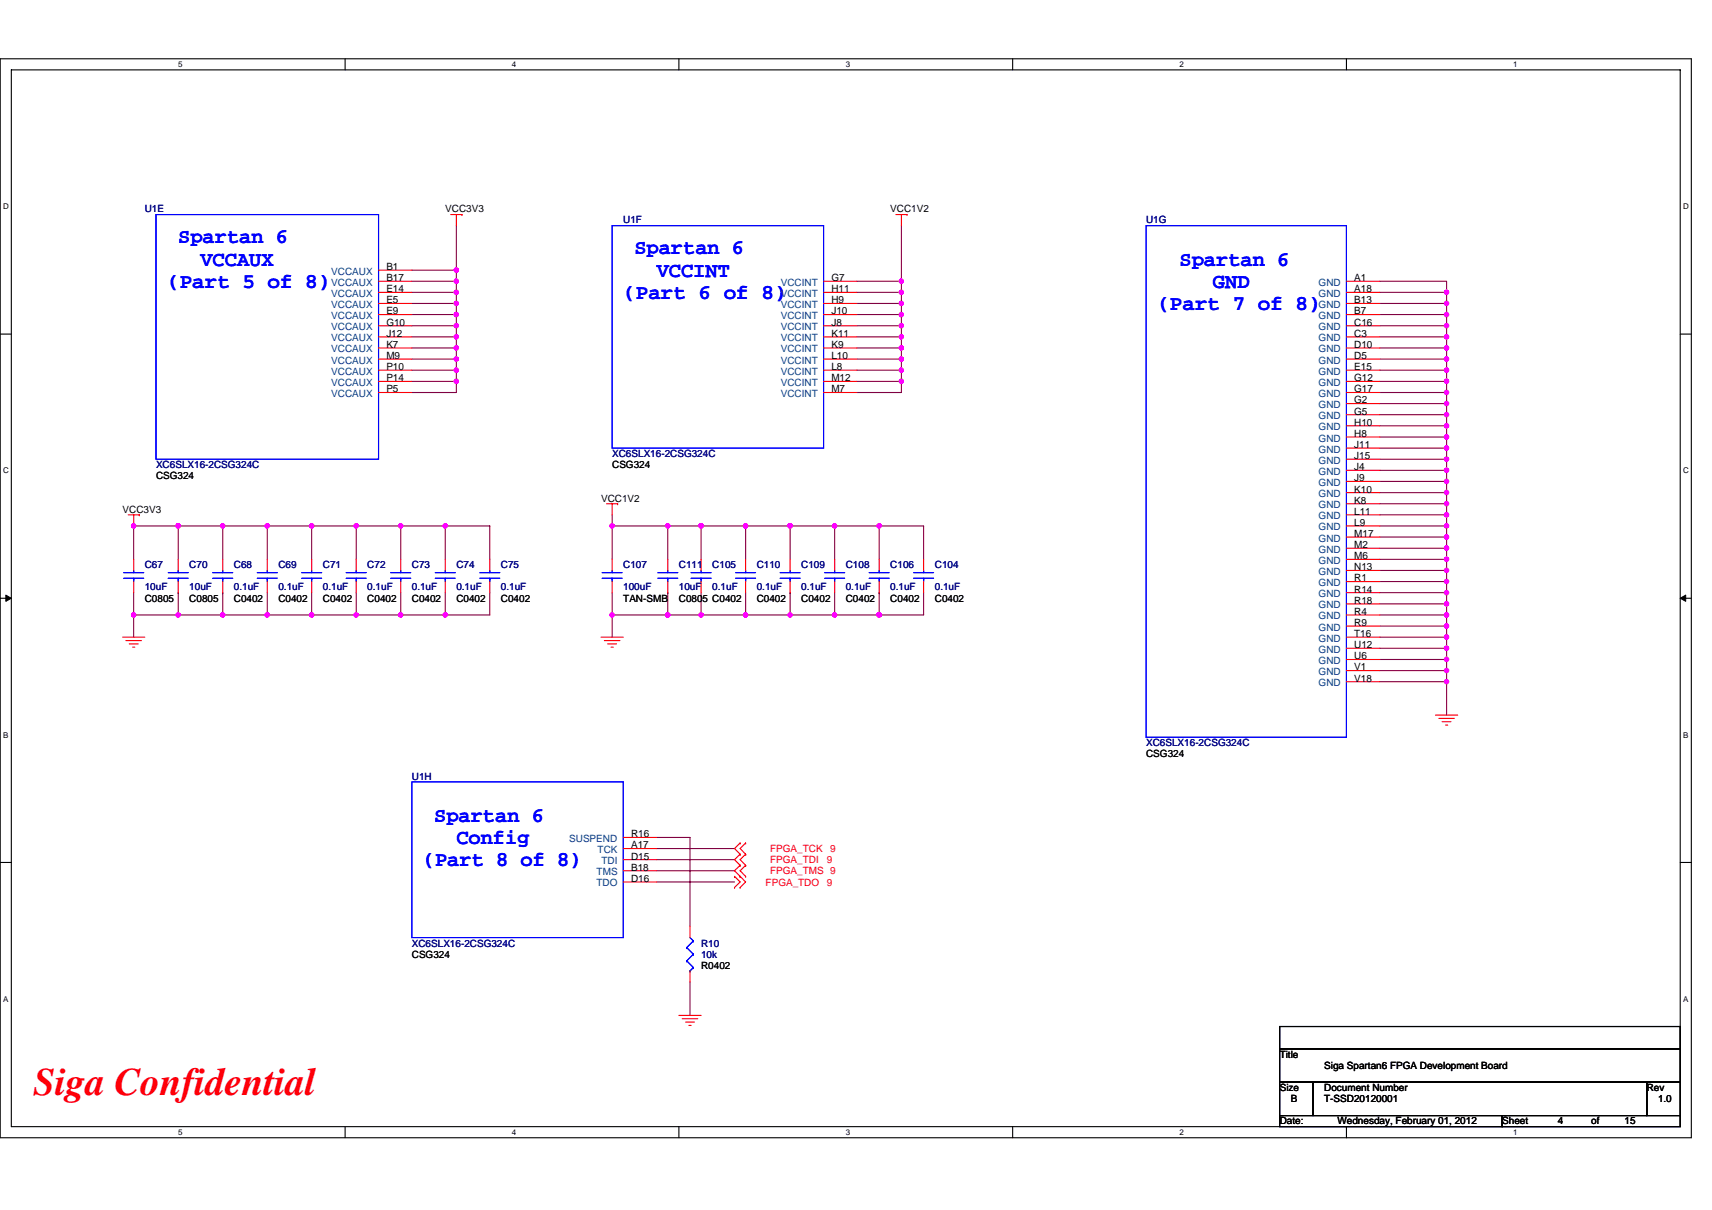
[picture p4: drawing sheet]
<svg xmlns="http://www.w3.org/2000/svg" width="297mm" height="210mm" viewBox="0 0 297 210" stroke-linecap="round" stroke-linejoin="round" font-family="sans-serif">
<path d="M0 10.2h293.5v187.2h-293.5zM2 12.1h289.5v183.4h-289.5z" fill="none" stroke="#000" stroke-width=".19"/>
<g fill="#fff">
<path d="M30.9 10.4h.8v1.6h-.8z"/>
<path d="M30.9 195.7h.8v1.6h-.8z"/>
</g>
<path d="M59.9 10.2v1.9M59.9 195.5v1.9" fill="none" stroke="#000" stroke-width=".19"/>
<g fill="#fff">
<path d="M88.8 10.4h.8v1.6h-.8z"/>
<path d="M88.8 195.7h.8v1.6h-.8z"/>
</g>
<path d="M117.8 10.2v1.9M117.8 195.5v1.9" fill="none" stroke="#000" stroke-width=".19"/>
<g fill="#fff">
<path d="M146.7 10.4h.8v1.6h-.8z"/>
<path d="M146.7 195.7h.8v1.6h-.8z"/>
</g>
<path d="M175.7 10.2v1.9M175.7 195.5v1.9" fill="none" stroke="#000" stroke-width=".19"/>
<g fill="#fff">
<path d="M204.7 10.4h.7v1.6h-.7z"/>
<path d="M204.7 195.7h.7v1.6h-.7z"/>
</g>
<path d="M233.6 10.2v1.9M233.6 195.5v1.9" fill="none" stroke="#000" stroke-width=".19"/>
<g fill="#fff">
<path d="M262.6 10.4h.7v1.6h-.7z"/>
<path d="M262.6 195.7h.7v1.6h-.7z"/>
<path d="M.5 35.1h1v1.5h-1z"/>
<path d="M292 35.1h1v1.5h-1z"/>
<path d="M.5 80.9h1v1.5h-1z"/>
<path d="M292 80.9h1v1.5h-1z"/>
</g>
<path d="M0 58h2M291.5 58h2" fill="none" stroke="#000" stroke-width=".19"/>
<g fill="#fff">
<path d="M.5 126.7h.9v1.6h-.9z"/>
<path d="M292 126.7h.9v1.6h-.9z"/>
</g>
<path d="M0 103.8h2M291.5 103.8h2" fill="none" stroke="#000" stroke-width=".19"/>
<path d="M1 103.3l1 .5-1 .6zM291.5 103.8l1-.5v1.1z" fill="#000" stroke="#000" stroke-width=".17"/>
<g fill="#fff">
<path d="M.5 172.6h.9v1.5h-.9z"/>
<path d="M292 172.6h.9v1.5h-.9z"/>
</g>
<path d="M0 149.7h2M291.5 149.7h2M222 178.1h69.5v3.9h-69.5zM222 182h69.5v5.8h-69.5zM222 187.8h5.8v5.8h-5.8zM222 193.6h38.6v1.9h-38.6zM227.8 187.8h57.9v5.8h-57.9zM260.6 193.6h30.9v1.9h-30.9zM285.7 187.8h5.8v5.8h-5.8z" fill="none" stroke="#000" stroke-width=".19"/>
<g fill="none" stroke="#800040" stroke-width=".19">
<path d="M79.2 39.2v7.7M156.4 39.2v9.6M71.5 58.5h7.7v1.9M71.5 46.9h7.7M71.5 56.5h7.7M71.5 54.6h7.7M71.5 52.7h7.7M71.5 50.7h7.7M71.5 48.8h7.7M79.2 46.9h.1M79.2 46.9v1.9M79.2 56.5h.1"/>
<path d="M79.2 58.5h.1M79.2 54.6h.1M79.2 54.6v1.9M79.2 52.7h.1M79.2 52.7v1.9M79.2 50.7h.1M79.2 50.7v2M79.2 48.8h.1M79.2 48.8v1.9M79.2 56.5v2M148.7 58.5h7.7v1.9M148.7 56.5h7.7"/>
<path d="M148.7 54.6h7.7M148.7 52.7h7.7M148.7 50.7h7.7M148.7 48.8h7.7M156.4 56.5h.1M156.4 58.5h.1M156.4 54.6h.1M156.4 54.6v1.9M156.4 52.7h.1M156.4 52.7v1.9M156.4 50.7h.1M156.4 50.7v2"/>
<path d="M156.4 48.8h.1M156.4 48.8v1.9M156.4 56.5v2M239.4 48.8h11.6v1.9M239.4 58.5h11.6M239.4 54.6h11.6M239.4 56.5h11.6M239.4 52.7h11.6M239.4 50.7h11.6M251 56.5h.1M251 52.7h.1M251 50.7h.1"/>
<path d="M251 50.7v3.9M251 54.6h.1M251 54.6v3.9M251 58.5h.1M251 58.5v7.7M71.5 64.2h7.7v2M71.5 62.3h7.7v1.9M71.5 60.4h7.7v1.9M71.5 66.2h7.7M79.2 66.2v1.9h-7.7M79.2 66.2h.1M79.2 64.2h.1"/>
<path d="M79.2 62.3h.1M79.2 60.4h.1M148.7 64.2h7.7v2M148.7 62.3h7.7v1.9M148.7 60.4h7.7v1.9M148.7 66.2h7.7M156.4 66.2v1.9h-7.7M156.4 66.2h.1M156.4 64.2h.1M156.4 62.3h.1M156.4 60.4h.1M239.4 73.9h11.6v7.7"/>
<path d="M239.4 72h11.6M239.4 66.2h11.6M239.4 64.2h11.6M239.4 62.3h11.6M239.4 60.4h11.6M239.4 79.7h11.6M239.4 77.8h11.6M239.4 75.8h11.6M239.4 70h11.6M239.4 68.1h11.6M251 79.7h.1M251 77.8h.1"/>
<path d="M251 75.8h.1M251 70h.1M251 68.1h.1M251 73.9h.1M251 66.2v5.8M251 72h.1M251 66.2h.1M251 60.4h.1M251 62.3h.1M251 64.2h.1M251 72v1.9M30.9 91.3h-7.7v5.8"/>
<path d="M30.9 91.3h.1M30.9 91.3v5.8M30.9 91.3h7.7v5.8M38.6 91.3h7.8M46.4 91.3v5.8M46.4 91.3h7.7M46.4 91.3h.1M54.1 91.3h.1M54.1 91.3v5.8M54.1 91.3h7.7M61.8 91.3h.1M69.5 91.3h-7.7v5.8"/>
<path d="M69.5 91.3h.1M77.3 97.1v-5.8h7.7v5.8M77.3 91.3h-7.8v5.8M77.3 91.3h.1M106.2 91.3h.1M106.2 91.3h9.7M106.2 89.3v2M106.2 91.3v5.8M115.9 91.3v5.8M115.9 91.3h.1M115.9 91.3h21.2M121.6 91.3v5.8"/>
<path d="M129.4 91.3h.1M129.4 91.3v5.8M137.1 91.3h.1M137.1 91.3h7.7M137.1 91.3v5.8M144.8 91.3h7.7M144.8 91.3h.1M144.8 91.3v5.8M152.5 91.3h7.7v5.8M152.5 91.3h.1M152.5 91.3v5.8M239.4 99h11.6"/>
<path d="M239.4 97.1h11.6v1.9M239.4 91.3h11.6M239.4 89.3h11.6v2M239.4 85.5h11.6M239.4 83.5h11.6M239.4 81.6h11.6v1.9M239.4 95.1h11.6M239.4 93.2h11.6M239.4 87.4h11.6M251 99h.1M251 99v5.8M251 95.1h.1"/>
<path d="M251 93.2h.1M251 91.3h.1M251 93.2v1.9M251 91.3v1.9M251 97.1h.1M251 87.4h.1M251 83.5h.1M251 85.5h.1M251 85.5v3.8M251 89.3h.1M251 81.6h.1M251 83.5v2"/>
<path d="M251 95.1v2M23.2 106.7h.1M23.2 106.7h7.7M23.2 106.7v3.9M23.2 102.8v3.9M30.9 102.8h.1M30.9 106.7h7.7M30.9 102.8v3.9M38.6 102.8v3.9h7.8M38.6 102.8h.1M46.4 106.7h.1M46.4 106.7h7.7"/>
<path d="M46.4 102.8v3.9M54.1 106.7h.1M54.1 106.7h7.7M54.1 102.8v3.9M61.8 106.7h.1M61.8 106.7h7.7M61.8 102.8v3.9M69.5 106.7h.1M69.5 106.7h7.8M69.5 102.8v3.9M77.3 106.7h.1M77.3 102.8v3.9"/>
<path d="M85 102.8v3.9h-7.7M106.2 106.7h.1M106.2 106.7v3.9M106.2 106.7h9.7M106.2 102.8v3.9M115.9 102.8h.1M115.9 106.7h.1M115.9 106.7h13.5M115.9 102.8v3.9M121.6 106.7h.1M121.6 102.8v3.9M129.4 102.8v3.9"/>
<path d="M129.4 106.7h7.7M137.1 102.8h.1M137.1 106.7h15.4M137.1 102.8v3.9M144.8 106.7h.1M144.8 102.8v3.9M152.5 102.8h.1M152.5 102.8v3.9M160.2 102.8v3.9h-7.7M239.4 118.3h11.6v5.8M239.4 116.4h11.6v1.9M239.4 114.4h11.6v2"/>
<path d="M239.4 112.5h11.6v1.9M239.4 108.6h11.6M239.4 106.7h11.6M239.4 104.8h11.6v1.9M239.4 110.6h11.6M239.4 102.8h11.6M239.4 100.9h11.6M251 118.3h.1M251 116.4h.1M251 114.4h.1M251 110.6h.1M251 106.7h.1"/>
<path d="M251 108.6h.1M251 108.6v3.9M251 112.5h.1M251 102.8h.1M251 100.9h.1M251 104.8h.1M251 106.7v1.9M113.9 145.3h5.8v15.5M113.9 147.3h13.5M113.9 149.2h13.5M113.9 151.1h13.5M113.9 153.1h13.5"/>
<path d="M119.7 170.4v5.8"/>
</g>
<g fill="#f0f" stroke="#f0f" stroke-width=".19">
<circle cx="79.2" cy="46.9" r=".38"/>
<circle cx="79.2" cy="66.2" r=".38"/>
<circle cx="79.2" cy="64.2" r=".38"/>
<circle cx="79.2" cy="62.3" r=".38"/>
<circle cx="79.2" cy="60.4" r=".38"/>
<circle cx="79.2" cy="56.5" r=".38"/>
<circle cx="79.2" cy="58.4" r=".38"/>
<circle cx="79.2" cy="54.6" r=".38"/>
<circle cx="79.2" cy="52.6" r=".38"/>
<circle cx="79.2" cy="50.7" r=".38"/>
<circle cx="79.2" cy="48.8" r=".38"/>
<circle cx="156.4" cy="66.2" r=".38"/>
<circle cx="156.4" cy="64.2" r=".38"/>
<circle cx="156.4" cy="62.3" r=".38"/>
<circle cx="156.4" cy="60.4" r=".38"/>
<circle cx="156.4" cy="56.5" r=".38"/>
<circle cx="156.4" cy="58.4" r=".38"/>
<circle cx="156.4" cy="54.6" r=".38"/>
<circle cx="156.4" cy="52.6" r=".38"/>
<circle cx="156.4" cy="50.7" r=".38"/>
<circle cx="156.4" cy="48.8" r=".38"/>
<circle cx="251" cy="118.3" r=".37"/>
<circle cx="251" cy="116.4" r=".37"/>
<circle cx="251" cy="114.4" r=".38"/>
<circle cx="251" cy="110.6" r=".37"/>
<circle cx="251" cy="106.7" r=".37"/>
<circle cx="251" cy="108.6" r=".37"/>
<circle cx="251" cy="112.5" r=".38"/>
<circle cx="251" cy="102.8" r=".38"/>
<circle cx="251" cy="100.9" r=".37"/>
<circle cx="251" cy="99" r=".37"/>
<circle cx="251" cy="104.8" r=".38"/>
<circle cx="251" cy="95.1" r=".38"/>
<circle cx="251" cy="93.2" r=".38"/>
<circle cx="251" cy="91.3" r=".37"/>
<circle cx="251" cy="97.1" r=".37"/>
<circle cx="251" cy="87.4" r=".37"/>
<circle cx="251" cy="83.5" r=".38"/>
<circle cx="251" cy="85.5" r=".38"/>
<circle cx="251" cy="89.3" r=".37"/>
<circle cx="251" cy="79.7" r=".37"/>
<circle cx="251" cy="77.8" r=".37"/>
<circle cx="251" cy="75.8" r=".38"/>
<circle cx="251" cy="81.6" r=".37"/>
<circle cx="251" cy="70" r=".37"/>
<circle cx="251" cy="68.1" r=".37"/>
<circle cx="251" cy="73.9" r=".38"/>
<circle cx="251" cy="72" r=".37"/>
<circle cx="251" cy="66.2" r=".38"/>
<circle cx="251" cy="60.4" r=".37"/>
<circle cx="251" cy="62.3" r=".37"/>
<circle cx="251" cy="64.2" r=".38"/>
<circle cx="251" cy="56.5" r=".38"/>
<circle cx="251" cy="52.6" r=".37"/>
<circle cx="251" cy="50.7" r=".37"/>
<circle cx="251" cy="54.6" r=".38"/>
<circle cx="251" cy="58.4" r=".37"/>
<circle cx="23.2" cy="106.7" r=".38"/>
<circle cx="77.2" cy="106.7" r=".38"/>
<circle cx="69.5" cy="106.7" r=".38"/>
<circle cx="61.8" cy="106.7" r=".38"/>
<circle cx="54.1" cy="106.7" r=".38"/>
<circle cx="46.4" cy="106.7" r=".38"/>
<circle cx="30.9" cy="106.7" r=".38"/>
<circle cx="38.6" cy="106.7" r=".38"/>
<circle cx="23.2" cy="91.3" r=".38"/>
<circle cx="30.9" cy="91.3" r=".38"/>
<circle cx="77.2" cy="91.3" r=".38"/>
<circle cx="69.5" cy="91.3" r=".38"/>
<circle cx="38.6" cy="91.3" r=".38"/>
<circle cx="54.1" cy="91.3" r=".38"/>
<circle cx="61.8" cy="91.3" r=".38"/>
<circle cx="152.5" cy="106.7" r=".38"/>
<circle cx="121.6" cy="106.7" r=".38"/>
<circle cx="152.5" cy="91.3" r=".38"/>
<circle cx="137.1" cy="106.7" r=".38"/>
<circle cx="106.2" cy="91.3" r=".38"/>
<circle cx="137.1" cy="91.3" r=".38"/>
<circle cx="129.4" cy="91.3" r=".38"/>
<circle cx="144.8" cy="91.3" r=".38"/>
<circle cx="106.2" cy="106.7" r=".38"/>
<circle cx="144.8" cy="106.7" r=".38"/>
<circle cx="115.8" cy="106.7" r=".38"/>
<circle cx="121.6" cy="91.3" r=".38"/>
<circle cx="115.8" cy="91.3" r=".38"/>
<circle cx="129.4" cy="106.7" r=".38"/>
<circle cx="46.4" cy="91.3" r=".38"/>
</g>
<g fill="none" stroke="#f00" stroke-width=".19">
<path d="M78.2 37.2h2M79.2 37.2v2M80.2 37.2h.1M155.4 37.2h2M156.4 37.2v2M157.4 37.2h.1M65.7 48.8h5.8M65.7 50.7h5.8M65.7 52.7h5.8M65.7 54.6h5.8M65.7 56.5h5.8M65.7 58.5h5.8"/>
<path d="M65.7 46.9h5.8M142.9 48.8h5.8M142.9 50.7h5.8M142.9 52.7h5.8M142.9 54.6h5.8M142.9 56.5h5.8M142.9 58.5h5.8M233.6 48.8h5.8M233.6 50.7h5.8M233.6 52.7h5.8M233.6 54.6h5.8M233.6 56.5h5.8"/>
<path d="M233.6 58.5h5.8M65.7 60.4h5.8M65.7 62.3h5.8M65.7 64.2h5.8M65.7 66.2h5.8M65.7 68.1h5.8M142.9 60.4h5.8M142.9 62.3h5.8M142.9 64.2h5.8M142.9 66.2h5.8M142.9 68.1h5.8M233.6 60.4h5.8"/>
<path d="M233.6 62.3h5.8M233.6 64.2h5.8M233.6 66.2h5.8M233.6 68.1h5.8M233.6 70h5.8M233.6 72h5.8M233.6 73.9h5.8M233.6 75.8h5.8M233.6 77.8h5.8M233.6 79.7h5.8M22.2 89.3h2M23.2 89.3v2"/>
<path d="M23.2 97.1v1.9M24.2 89.3h.1M30.9 97.1v1.9M38.6 97.1v1.9M46.4 97.1v1.9M54.1 97.1v1.9M61.8 97.1v1.9M69.5 97.1v1.9M77.3 97.1v1.9M85 97.1v1.9M105.2 87.4h2M106.2 87.4v1.9"/>
<path d="M106.2 97.1v1.9M107.2 87.4h.1M115.9 97.1v1.9M121.6 97.1v1.9M129.4 97.1v1.9M137.1 97.1v1.9M144.8 97.1v1.9M152.5 97.1v1.9M160.2 97.1v1.9M233.6 89.3h5.8M233.6 87.4h5.8M233.6 81.6h5.8"/>
<path d="M233.6 83.5h5.8M233.6 85.5h5.8M233.6 91.3h5.8M233.6 93.2h5.8M233.6 95.1h5.8M233.6 97.1h5.8M233.6 99h5.8M21.3 110.6h3.8M21.8 111.2h2.8M22.4 111.7h1.6M23 112.3h.4M23.2 100.9v1.9"/>
<path d="M30.9 100.9v1.9M38.6 100.9v1.9M46.4 100.9v1.9M54.1 100.9v1.9M61.8 100.9v1.9M69.5 100.9v1.9M77.3 100.9v1.9M85 100.9v1.9M104.3 110.6h3.8M104.9 111.2h2.7M105.4 111.7h1.6M106 112.3h.4"/>
<path d="M106.2 100.9v1.9M115.9 100.9v1.9M121.6 100.9v1.9M129.4 100.9v1.9M137.1 100.9v1.9M144.8 100.9v1.9M152.5 100.9v1.9M160.2 100.9v1.9M233.6 100.9h5.8M233.6 102.8h5.8M233.6 104.8h5.8M233.6 106.7h5.8"/>
<path d="M233.6 108.6h5.8M233.6 110.6h5.8M233.6 112.5h5.8M233.6 114.4h5.8M233.6 116.4h5.8M233.6 118.3h5.8M249.1 124.1h3.8M249.6 124.7h2.7M250.2 125.2h1.6M250.8 125.8h.4M108.1 147.3h5.8M108.1 149.2h5.8"/>
<path d="M108.1 151.1h5.8M108.1 153.1h5.8M108.1 145.3h5.8M127.4 152.1h.1M127.4 154h.1M127.4 152.1l1 1-1 .9M128.4 146.3h.1M128.4 148.2h.1M128.4 150.2h.1M128.4 152.1h.1M128.4 154h.1M128.4 146.3l-1 1 1 .9"/>
<path d="M128.4 148.2l-1 1 1 1M128.4 150.2l-1 .9 1 1M128.4 152.1l1 1-1 .9M129.4 148.2h.1M129.4 146.3h.1M129.4 150.2h.1M129.4 152.1h.1M129.4 146.3l-1 1 1 .9M129.4 148.2l-1 1 1 1M129.4 150.2l-1 .9 1 1M117.8 176.2h3.8M118.4 176.8h2.7"/>
<path d="M119 177.4h1.5M119.5 177.9h.4M119.7 160.8v1.9M119.7 168.5v1.9"/>
</g>
<g fill="none" stroke="#00f" stroke-width=".19">
<path d="M27.1 37.2h38.6v42.5h-38.6zM106.2 39.2h36.7v38.6h-36.7zM198.9 39.2h34.7v88.8h-34.7zM21.5 99.4h3.4M23.2 99v.4M29.2 99.4h3.5M30.9 99v.4M36.9 99.4h3.5M38.6 99v.4M44.6 99.4h3.5M46.4 99v.4M52.3 99.4h3.5"/>
<path d="M54.1 99v.4M60.1 99.4h3.4M61.8 99v.4M67.8 99.4h3.5M69.5 99v.4M75.5 99.4h3.5M77.3 99v.4M83.2 99.4h3.5M85 99v.4M104.5 99.4h3.4M106.2 99v.4M114.1 99.4h3.5"/>
<path d="M115.9 99v.4M119.9 99.4h3.5M121.6 99v.4M127.6 99.4h3.5M129.4 99v.4M135.4 99.4h3.4M137.1 99v.4M143.1 99.4h3.5M144.8 99v.4M150.8 99.4h3.5M152.5 99v.4M158.5 99.4h3.5"/>
<path d="M160.2 99v.4M21.5 100.4h3.4M23.2 100.4h.1M23.2 100.4v.5M29.2 100.4h3.5M30.9 100.4h.1M30.9 100.4v.5M36.9 100.4h3.5M38.6 100.4h.1M38.6 100.4v.5M44.6 100.4h3.5M46.4 100.4h.1"/>
<path d="M46.4 100.4v.5M52.3 100.4h3.5M54.1 100.4h.1M54.1 100.4v.5M60.1 100.4h3.4M61.8 100.4h.1M61.8 100.4v.5M67.8 100.4h3.5M69.5 100.4h.1M69.5 100.4v.5M75.5 100.4h3.5M77.3 100.4h.1"/>
<path d="M77.3 100.4v.5M83.2 100.4h3.5M85 100.4h.1M85 100.4v.5M104.5 100.4h3.4M106.2 100.4h.1M106.2 100.4v.5M114.1 100.4h3.5M115.9 100.4h.1M115.9 100.4v.5M119.9 100.4h3.5M121.6 100.4h.1"/>
<path d="M121.6 100.4v.5M127.6 100.4h3.5M129.4 100.4h.1M129.4 100.4v.5M135.4 100.4h3.4M137.1 100.4h.1M137.1 100.4v.5M143.1 100.4h3.5M144.8 100.4h.1M144.8 100.4v.5M150.8 100.4h3.5M152.5 100.4h.1"/>
<path d="M152.5 100.4v.5M158.5 100.4h3.5M160.2 100.4h.1M160.2 100.4v.5M71.5 135.7h36.6v27h-36.6zM119.1 164.4h.1M119.1 166.8h.1M119.1 164.4l1.2 1.2M119.1 166.8l1.2 1.1M119.7 168.5h.1M119.7 162.7l.6 .6M120.3 163.3h.1"/>
<path d="M120.3 165.6h.1M120.3 167.9h.1M120.3 163.3l-1.2 1.1M120.3 165.6l-1.2 1.2M120.3 167.9l-.6 .6"/>
</g>
<text font-size="6.8" fill="#f00" x="5.8" y="189.9">Siga Confidential</text>
<g font-size="3.7" fill="#00f">
<text x="30.9" y="42.2">Spartan 6</text>
<text x="34.8" y="46.1">VCCAUX</text>
<text x="110.1" y="44.2">Spartan 6</text>
<text x="204.7" y="46.1">Spartan 6</text>
<text x="29" y="50">(Part 5 of 8)</text>
<text x="108.1" y="51.9">(Part 6 of 8)</text>
<text x="113.9" y="48">VCCINT</text>
<text x="200.8" y="53.8">(Part 7 of 8)</text>
<text x="210.5" y="50">GND</text>
<text x="75.3" y="142.6">Spartan 6</text>
<text x="79.2" y="146.5">Config</text>
<text x="73.4" y="150.3">(Part 8 of 8)</text>
</g>
<g font-size="1.7" fill="#000080">
<text x="25.1" y="36.8">U1E</text>
<text x="108.1" y="38.8">U1F</text>
<text x="198.9" y="38.8">U1G</text>
<text x="27.1" y="81.2">XC6SLX16-2CSG324C</text>
<text x="106.2" y="79.3">XC6SLX16-2CSG324C</text>
<text x="25.1" y="98.6">C67</text>
<text x="32.8" y="98.6">C70</text>
<text x="40.6" y="98.6">C68</text>
<text x="48.3" y="98.6">C69</text>
<text x="56" y="98.6">C71</text>
<text x="63.7" y="98.6">C72</text>
<text x="71.5" y="98.6">C73</text>
<text x="79.2" y="98.6">C74</text>
<text x="86.9" y="98.6">C75</text>
<text x="108.1" y="98.6">C107</text>
<text x="117.8" y="98.6">C111</text>
<text x="123.6" y="98.6">C105</text>
<text x="131.3" y="98.6">C110</text>
<text x="139" y="98.6">C109</text>
<text x="146.7" y="98.6">C108</text>
<text x="154.5" y="98.6">C106</text>
<text x="162.2" y="98.6">C104</text>
<text x="25.1" y="102.5">10uF</text>
<text x="32.8" y="102.5">10uF</text>
<text x="40.6" y="102.5">0.1uF</text>
<text x="48.3" y="102.5">0.1uF</text>
<text x="56" y="102.5">0.1uF</text>
<text x="63.7" y="102.5">0.1uF</text>
<text x="71.5" y="102.5">0.1uF</text>
<text x="79.2" y="102.5">0.1uF</text>
<text x="86.9" y="102.5">0.1uF</text>
<text x="108.1" y="102.5">100uF</text>
<text x="117.8" y="102.5">10uF</text>
<text x="123.6" y="102.5">0.1uF</text>
<text x="131.3" y="102.5">0.1uF</text>
<text x="139" y="102.5">0.1uF</text>
<text x="146.7" y="102.5">0.1uF</text>
<text x="154.5" y="102.5">0.1uF</text>
<text x="162.2" y="102.5">0.1uF</text>
<text x="198.9" y="129.5">XC6SLX16-2CSG324C</text>
<text x="71.5" y="135.3">U1H</text>
<text x="71.5" y="164.3">XC6SLX16-2CSG324C</text>
<text x="121.6" y="164.3">R10</text>
<text x="121.6" y="166.2">10k</text>
</g>
<g font-size="1.7">
<text x="77.3" y="36.8">VCC3V3</text>
<text x="154.5" y="36.8">VCC1V2</text>
<text x="67" y="46.9">B1</text>
<text x="67" y="48.8">B17</text>
<text x="67" y="50.7">E14</text>
<text x="67" y="52.6">E5</text>
<text x="144.2" y="48.8">G7</text>
<text x="144.2" y="50.7">H11</text>
<text x="144.2" y="52.6">H9</text>
<text x="235" y="48.8">A1</text>
<text x="235" y="50.7">A18</text>
<text x="235" y="52.6">B13</text>
<text x="67" y="54.6">E9</text>
<text x="67" y="56.5">G10</text>
<text x="67" y="58.4">J12</text>
<text x="144.2" y="54.6">J10</text>
<text x="144.2" y="56.5">J8</text>
<text x="144.2" y="58.4">K11</text>
<text x="235" y="54.6">B7</text>
<text x="235" y="56.5">C16</text>
<text x="235" y="58.4">C3</text>
<text x="67" y="60.4">K7</text>
<text x="67" y="62.3">M9</text>
<text x="67" y="64.2">P10</text>
<text x="144.2" y="60.4">K9</text>
<text x="144.2" y="62.3">L10</text>
<text x="144.2" y="64.2">L8</text>
<text x="235" y="60.4">D10</text>
<text x="235" y="62.3">D5</text>
<text x="235" y="64.2">E15</text>
<text x="67" y="66.2">P14</text>
<text x="67" y="68.1">P5</text>
<text x="144.2" y="66.2">M12</text>
<text x="144.2" y="68.1">M7</text>
<text x="235" y="66.2">G12</text>
<text x="235" y="68.1">G17</text>
<text x="235" y="70">G2</text>
<text x="235" y="71.9">G5</text>
<text x="235" y="73.9">H10</text>
<text x="235" y="75.8">H8</text>
<text x="235" y="77.7">J11</text>
<text x="27.1" y="83.2">CSG324</text>
<text x="106.2" y="81.2">CSG324</text>
<text x="235" y="79.7">J15</text>
<text x="235" y="81.6">J4</text>
<text x="235" y="83.5">J9</text>
<text x="21.3" y="89">VCC3V3</text>
<text x="104.3" y="87">VCC1V2</text>
<text x="235" y="85.5">K10</text>
<text x="235" y="87.4">K8</text>
<text x="235" y="89.3">L11</text>
<text x="235" y="91.2">L9</text>
<text x="235" y="93.2">M17</text>
<text x="235" y="95.1">M2</text>
<text x="235" y="97">M6</text>
<text x="235" y="99">N13</text>
<text x="235" y="100.9">R1</text>
<text x="25.1" y="104.4">C0805</text>
<text x="32.8" y="104.4">C0805</text>
<text x="40.6" y="104.4">C0402</text>
<text x="48.3" y="104.4">C0402</text>
<text x="56" y="104.4">C0402</text>
<text x="63.7" y="104.4">C0402</text>
<text x="71.5" y="104.4">C0402</text>
<text x="79.2" y="104.4">C0402</text>
<text x="86.9" y="104.4">C0402</text>
<text x="108.1" y="104.4">TAN-SMB</text>
<text x="117.8" y="104.4">C0805 C0402</text>
<text x="131.3" y="104.4">C0402</text>
<text x="139" y="104.4">C0402</text>
<text x="146.7" y="104.4">C0402</text>
<text x="154.5" y="104.4">C0402</text>
<text x="162.2" y="104.4">C0402</text>
<text x="235" y="102.8">R14</text>
<text x="235" y="104.8">R18</text>
<text x="235" y="106.7">R4</text>
<text x="235" y="108.6">R9</text>
<text x="235" y="110.6">T16</text>
<text x="235" y="112.5">U12</text>
<text x="235" y="114.4">U6</text>
<text x="235" y="116.4">V1</text>
<text x="235" y="118.3">V18</text>
<text x="198.9" y="131.4">CSG324</text>
<text x="109.5" y="149.2">D15</text>
<text x="109.5" y="147.2">A17</text>
<text x="109.5" y="145.3">R16</text>
<text x="109.5" y="153">D16</text>
<text x="109.5" y="151.1">B18</text>
<text x="71.5" y="166.2">CSG324</text>
<text x="121.6" y="168.1">R0402</text>
<text x="222" y="183.6">Title</text>
<text x="229.8" y="185.5">Siga Spartan6 FPGA Development Board</text>
<text x="222" y="189.3">Size</text>
<text x="224" y="191.3">B</text>
<text x="229.8" y="189.3">Document Number</text>
<text x="229.8" y="191.3">T-SSD20120001</text>
<text x="285.7" y="189.3">Rev</text>
<text x="287.7" y="191.3">1.0</text>
<text x="222" y="195.1">Date:</text>
<text x="232.1" y="195.1">Wednesday, February 01, 2012</text>
<text x="260.6" y="195.1">Sheet</text>
<text x="270.3" y="195.1">4</text>
<text x="276.1" y="195.1">of</text>
<text x="281.9" y="195.1">15</text>
</g>
<g font-size="1.7" fill="#004080">
<text x="57.5" y="47.7">VCCAUX</text>
<text x="57.5" y="49.6">VCCAUX</text>
<text x="57.5" y="51.5">VCCAUX</text>
<text x="57.5" y="53.4">VCCAUX</text>
<text x="135.5" y="49.6">VCCINT</text>
<text x="135.5" y="51.5">VCCINT</text>
<text x="135.5" y="53.4">VCCINT</text>
<text x="228.8" y="49.6">GND</text>
<text x="228.8" y="51.5">GND</text>
<text x="228.8" y="53.4">GND</text>
<text x="57.5" y="55.4">VCCAUX</text>
<text x="57.5" y="57.3">VCCAUX</text>
<text x="57.5" y="59.2">VCCAUX</text>
<text x="135.5" y="55.4">VCCINT</text>
<text x="135.5" y="57.3">VCCINT</text>
<text x="135.5" y="59.2">VCCINT</text>
<text x="228.8" y="55.4">GND</text>
<text x="228.8" y="57.3">GND</text>
<text x="228.8" y="59.2">GND</text>
<text x="57.5" y="61.2">VCCAUX</text>
<text x="57.5" y="63.1">VCCAUX</text>
<text x="57.5" y="65">VCCAUX</text>
<text x="135.5" y="61.2">VCCINT</text>
<text x="135.5" y="63.1">VCCINT</text>
<text x="135.5" y="65">VCCINT</text>
<text x="228.8" y="61.2">GND</text>
<text x="228.8" y="63.1">GND</text>
<text x="228.8" y="65">GND</text>
<text x="57.5" y="67">VCCAUX</text>
<text x="57.5" y="68.9">VCCAUX</text>
<text x="135.5" y="67">VCCINT</text>
<text x="135.5" y="68.9">VCCINT</text>
<text x="228.8" y="67">GND</text>
<text x="228.8" y="68.9">GND</text>
<text x="228.8" y="70.8">GND</text>
<text x="228.8" y="72.7">GND</text>
<text x="228.8" y="74.7">GND</text>
<text x="228.8" y="76.6">GND</text>
<text x="228.8" y="78.5">GND</text>
<text x="228.8" y="80.5">GND</text>
<text x="228.8" y="82.4">GND</text>
<text x="228.8" y="84.3">GND</text>
<text x="228.8" y="86.3">GND</text>
<text x="228.8" y="88.2">GND</text>
<text x="228.8" y="90.1">GND</text>
<text x="228.8" y="92.1">GND</text>
<text x="228.8" y="94">GND</text>
<text x="228.8" y="95.9">GND</text>
<text x="228.8" y="97.9">GND</text>
<text x="228.8" y="99.8">GND</text>
<text x="228.8" y="101.7">GND</text>
<text x="228.8" y="103.6">GND</text>
<text x="228.8" y="105.6">GND</text>
<text x="228.8" y="107.5">GND</text>
<text x="228.8" y="109.4">GND</text>
<text x="228.8" y="111.4">GND</text>
<text x="228.8" y="113.3">GND</text>
<text x="228.8" y="115.2">GND</text>
<text x="228.8" y="117.2">GND</text>
<text x="228.8" y="119.1">GND</text>
<text x="98.8" y="146.1">SUSPEND</text>
<text x="103.7" y="148">TCK</text>
<text x="104.4" y="150">TDI</text>
<text x="103.5" y="153.8">TDO</text>
<text x="103.5" y="151.9">TMS</text>
</g>
<g font-size="1.7" fill="#f00">
<text x="133.6" y="147.8">FPGA_TCK</text>
<text x="133.6" y="149.8">FPGA_TDI</text>
<text x="143.5" y="149.8">9</text>
<text x="144" y="147.8">9</text>
<text x="132.8" y="153.8">FPGA_TDO</text>
<text x="133.6" y="151.7">FPGA_TMS 9</text>
<text x="143.5" y="153.8">9</text>
</g>
<g font-size="1.4">
<text x="30.9" y="11.7">5</text>
<text x="88.8" y="11.7">4</text>
<text x="146.7" y="11.7">3</text>
<text x="204.7" y="11.7">2</text>
<text x="262.6" y="11.7">1</text>
<text x=".5" y="36.3">D</text>
<text x="292" y="36.3">D</text>
<text x=".5" y="82.1">C</text>
<text x="292" y="82.1">C</text>
<text x=".5" y="128">B</text>
<text x="292" y="128">B</text>
<text x=".5" y="173.8">A</text>
<text x="292" y="173.8">A</text>
<text x="30.9" y="197">5</text>
<text x="88.8" y="197">4</text>
<text x="146.7" y="197">3</text>
<text x="204.7" y="197">2</text>
<text x="262.6" y="197">1</text>
</g>
</svg>
